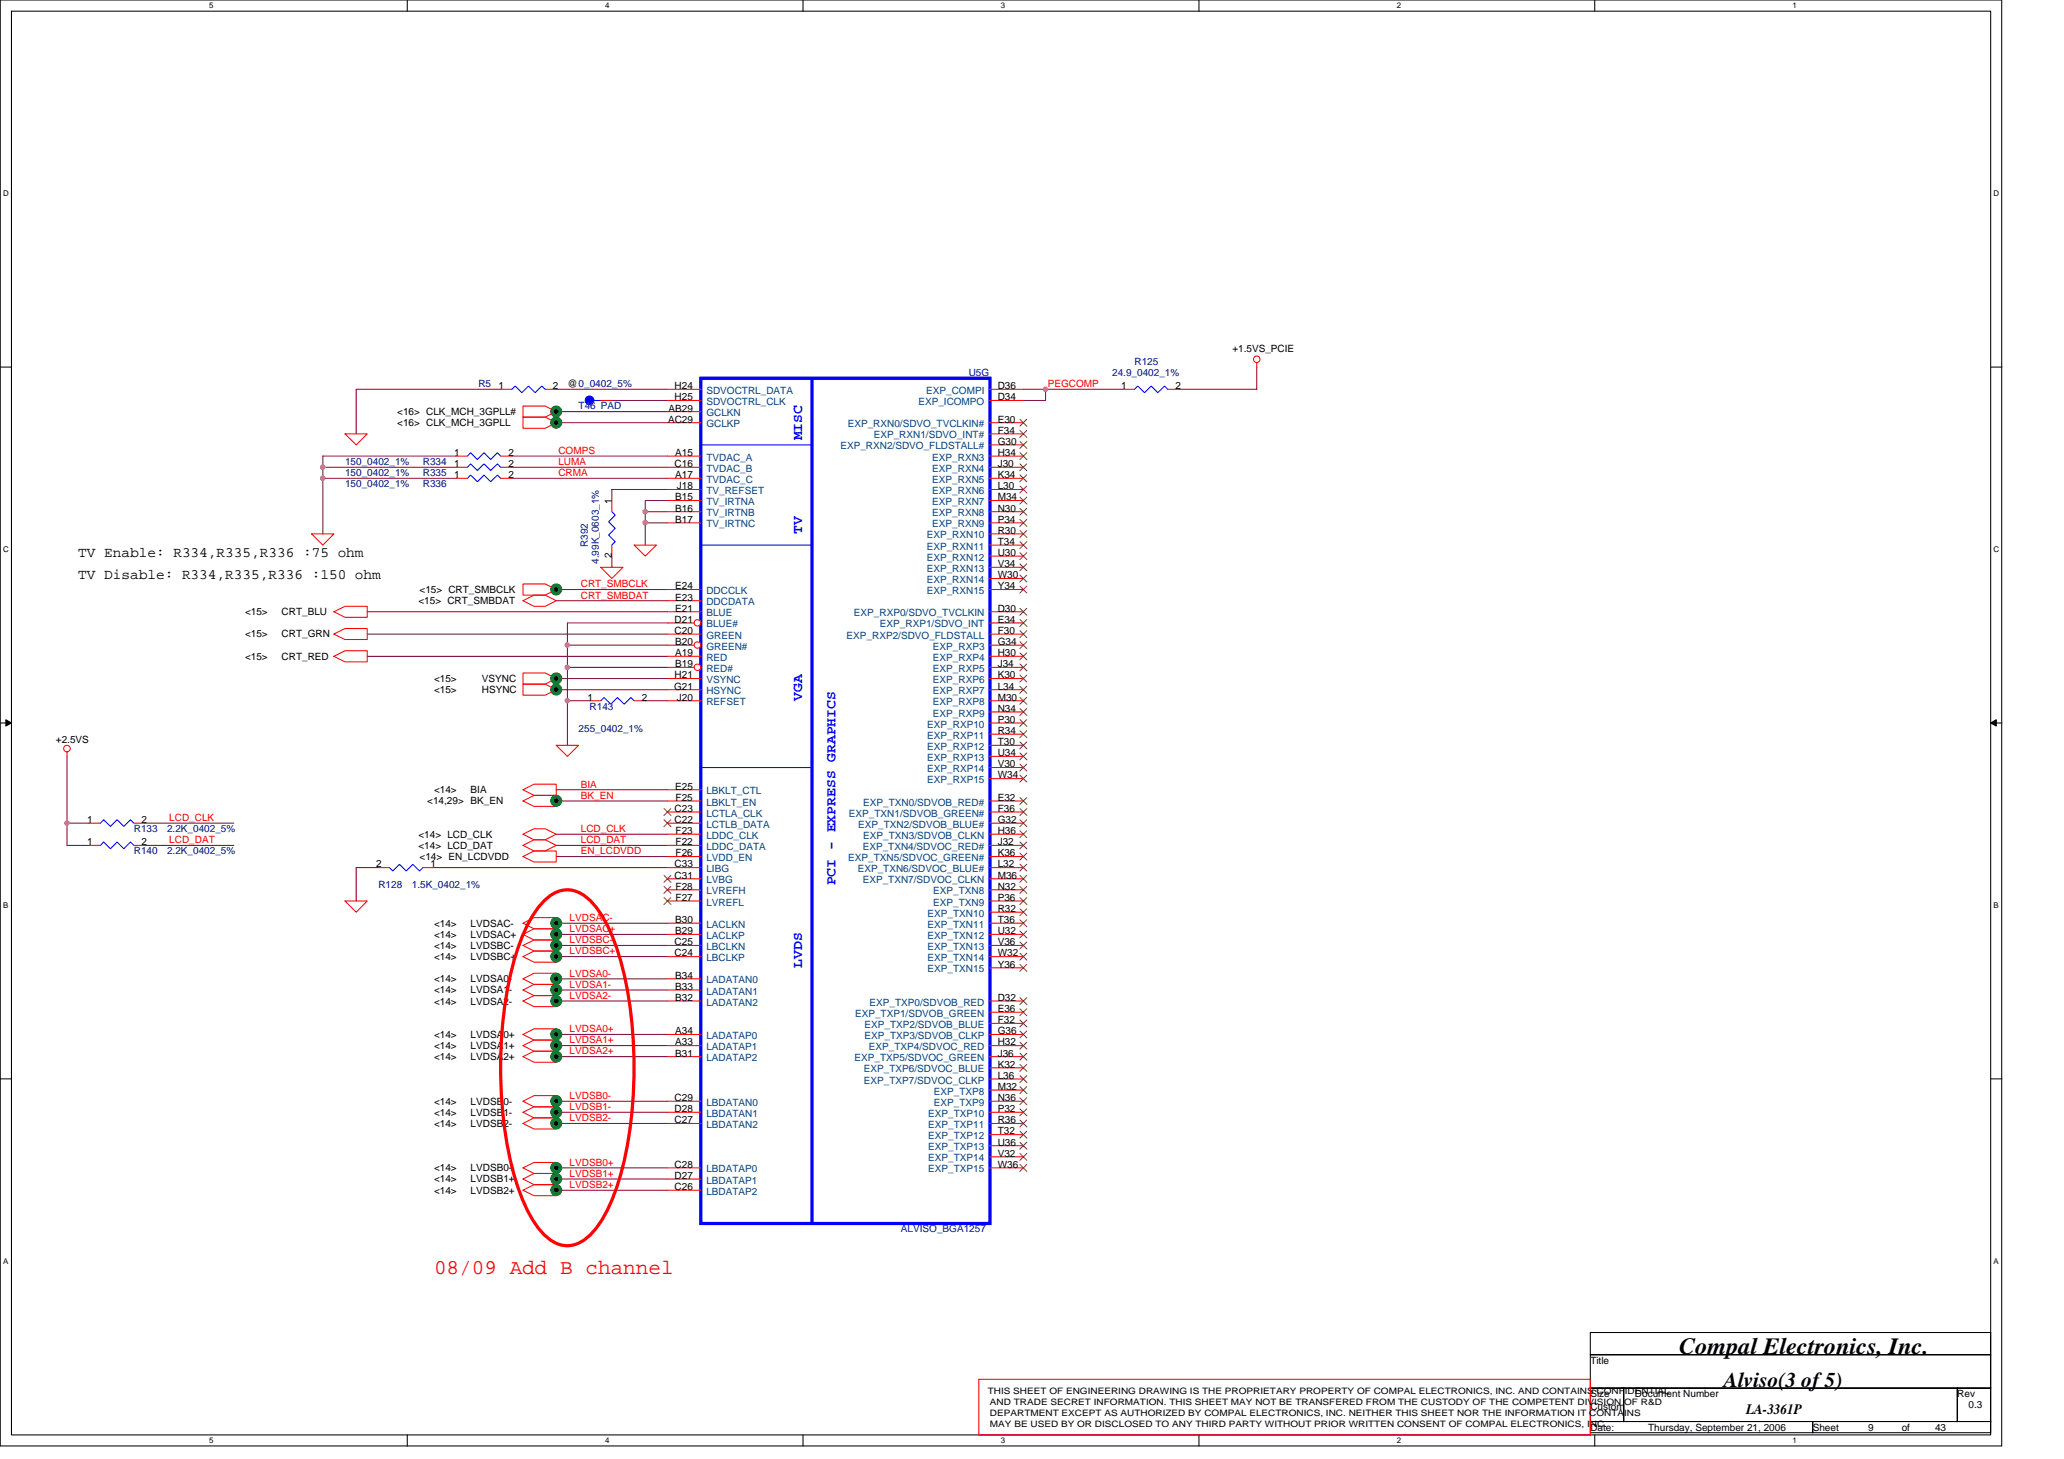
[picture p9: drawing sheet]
<svg xmlns="http://www.w3.org/2000/svg" width="297mm" height="210mm" viewBox="0 0 297 210" stroke-linecap="round" stroke-linejoin="round" font-family="sans-serif">
<path d="M0 0h288.1v208h-288.1zM1.6 1.6h284.9v204.8h-284.9z" fill="none" stroke="#000" stroke-width=".15"/>
<g fill="#fff">
<path d="M30.1 .2h.6v1.2h-.6z"/>
<path d="M30.1 206.6h.6v1.3h-.6z"/>
</g>
<path d="M58.6 0v1.6M58.6 206.4v1.6" fill="none" stroke="#000" stroke-width=".15"/>
<g fill="#fff">
<path d="M87.1 .2h.6v1.2h-.6z"/>
<path d="M87.1 206.6h.6v1.3h-.6z"/>
</g>
<path d="M115.6 0v1.6M115.6 206.4v1.6" fill="none" stroke="#000" stroke-width=".15"/>
<g fill="#fff">
<path d="M144 .2h.6v1.2h-.6z"/>
<path d="M144 206.6h.6v1.3h-.6z"/>
</g>
<path d="M172.5 0v1.6M172.5 206.4v1.6" fill="none" stroke="#000" stroke-width=".15"/>
<g fill="#fff">
<path d="M201 .2h.6v1.2h-.6z"/>
<path d="M201 206.6h.6v1.3h-.6z"/>
</g>
<path d="M229.5 0v1.6M229.5 206.4v1.6" fill="none" stroke="#000" stroke-width=".15"/>
<g fill="#fff">
<path d="M258 .2h.6v1.2h-.6z"/>
<path d="M258 206.6h.6v1.3h-.6z"/>
<path d="M.4 27.2h.8v1.3h-.8z"/>
<path d="M286.9 27.2h.8v1.3h-.8z"/>
<path d="M.4 78.4h.8v1.3h-.8z"/>
<path d="M286.9 78.4h.8v1.3h-.8z"/>
</g>
<path d="M0 52.8h1.6M286.5 52.8h1.6" fill="none" stroke="#000" stroke-width=".15"/>
<g fill="#fff">
<path d="M.4 129.6h.8v1.3h-.8z"/>
<path d="M286.9 129.6h.7v1.3h-.7z"/>
</g>
<path d="M0 104h1.6M286.5 104h1.6" fill="none" stroke="#000" stroke-width=".15"/>
<path d="M.8 103.5l.8 .5-.8 .5zM286.5 104l.8-.5v1z" fill="#000" stroke="#000" stroke-width=".14"/>
<g fill="#fff">
<path d="M.4 180.8h.8v1.3h-.8z"/>
<path d="M286.9 180.8h.7v1.3h-.7z"/>
</g>
<path d="M0 155.2h1.6M286.5 155.2h1.6M228.9 191.7h57.6v3.2h-57.6zM228.9 194.9h57.6v4.8h-57.6zM228.9 199.7h4.8v4.8h-4.8zM233.7 199.7h48v4.8h-48zM281.7 199.7h4.8v4.8h-4.8zM228.9 204.5h32v1.6h-32zM260.9 204.5h25.6v1.6h-25.6z" fill="none" stroke="#000" stroke-width=".15"/>
<g fill="none" stroke="#800040" stroke-width=".15">
<path d="M72 56h-20.7v6.4M80 56h16.1M80 59.2h16.1M88.1 57.6h8M147.3 56h14.4M150.5 56v1.6h-3.2M180.9 52.8v3.2h-11.2M46.5 67.2h19.2M46.5 68.8h19.2M65.7 65.6h-19.2v11.2M73.7 65.6h22.4M73.7 67.2h22.4"/>
<path d="M73.7 68.8h22.4M80 60.8h16.1M92.9 75.2h3.2M92.9 75.2v3.2M96.1 72h-3.2v1.6M96.1 73.6h-3.2v1.6M96.1 70.4h-8v1.6M52.8 88h43.3M52.8 94.4h43.3M52.8 91.2h43.3M80 84.8h16.1M80 86.4h16.1"/>
<path d="M80 97.6h16.1M80 99.2h16.1M81.7 96h14.4M81.7 92.8h14.4M88.1 80v1.6M96.1 89.6h-14.4v17.6M9.6 108.8v12.8h3.2M9.6 118.4h3.2M20.8 118.4h12.9M80 115.2h16.1M80 113.6h16.1M81.7 100.8h3.2"/>
<path d="M92.9 100.8h3.2M20.8 121.6h12.9M54.5 124.8h-3.2v4.8M62.5 124.8h33.6M80 120h16.1M80 121.6h16.1M80 134.4h16.1M80 132.8h16.1M80 123.2h16.1M80 137.6h16.1M80 136h16.1M80 142.4h16.1"/>
<path d="M80 144h16.1M80 150.4h16.1M80 152h16.1M80 148.8h16.1M80 140.8h16.1M80 158.4h16.1M80 160h16.1M80 161.6h16.1M80 169.6h16.1M80 171.2h16.1M80 168h16.1"/>
</g>
<g fill="#f0f" stroke="#f0f" stroke-width=".15">
<circle cx="150.5" cy="56" r=".32"/>
<circle cx="81.6" cy="96" r=".32"/>
<circle cx="81.6" cy="100.8" r=".31"/>
<circle cx="81.6" cy="92.8" r=".31"/>
<circle cx="9.6" cy="118.4" r=".31"/>
<circle cx="92.8" cy="73.6" r=".31"/>
<circle cx="92.8" cy="75.2" r=".32"/>
<circle cx="46.4" cy="67.2" r=".32"/>
<circle cx="46.4" cy="68.8" r=".31"/>
</g>
<g fill="none" stroke="#f00" stroke-width=".15">
<path d="M72 56h1.7M75.3 58.4h3.2l1.5 .8-1.5 .8h-3.2zM78.5 56h1.5M86.5 57.6h1.6M96.1 57.6h4.8M96.1 56h4.8M96.1 59.2h4.8M161.7 56h1.6M168.1 56h1.6M180.9 52.2v.6M44.8 76.8h3.2l-1.5 1.6zM49.7 62.4h3.1l-1.5 1.6z"/>
<path d="M65.7 65.6h1.6M72 65.6h1.7M75.3 60h3.2l1.5 .8-1.5 .8h-3.2zM91.3 78.4h3.2l-1.6 1.6zM96.1 65.6h4.8M96.1 60.8h4.8M96.1 67.2h4.8M96.1 68.8h4.8M96.1 70.4h4.8M96.1 72h4.8M96.1 73.6h4.8M96.1 75.2h4.8"/>
<path d="M48 88l1.7-.8h3.1v1.6h-3.1zM48 91.2l1.7-.8h3.1v1.6h-3.1zM48 94.4l1.7-.8h3.1v1.6h-3.1zM75.3 84h3.2l1.5 .8-1.5 .8h-3.2zM75.3 86.4l1.6-.8h1.6l1.5 .8-1.5 .8h-1.6zM75.3 96.8h3.2l1.5 .8-1.5 .8h-3.2zM75.3 98.4h3.2l1.5 .8-1.5 .8h-3.2zM86.5 81.6h3.2l-1.6 1.6zM9.6 108.2v.6M12.8 118.4h1.7M19.3 118.4h1.5M75.3 113.6l1.6-.8h3.1v1.6h-3.1z"/>
<path d="M75.3 115.2l1.6-.8h3.1v1.6h-3.1zM80 107.2h3.3l-1.6 1.6zM84.9 100.8h1.6M91.3 100.8h1.6M49.7 129.6h3.1l-1.5 1.6zM75.3 120l1.6-.8h1.6l1.5 .8-1.5 .8h-1.6zM75.3 121.6l1.6-.8h1.6l1.5 .8-1.5 .8h-1.6zM75.3 132.8l1.6-.8h3.1v1.6h-3.1zM75.3 134.4l1.6-.8h3.1v1.6h-3.1zM75.3 123.2l1.6-.8h3.1v1.6h-3.1zM75.3 137.6l1.6-.8h3.1v1.6h-3.1zM75.3 136l1.6-.8h3.1v1.6h-3.1z"/>
<path d="M75.3 140.8l1.6-.8h3.1v1.6h-3.1zM75.3 142.4l1.6-.8h3.1v1.6h-3.1zM75.3 144l1.6-.8h3.1v1.6h-3.1zM75.3 148.8l1.6-.8h3.1v1.6h-3.1zM75.3 150.4l1.6-.8h3.1v1.6h-3.1zM75.3 152l1.6-.8h3.1v1.6h-3.1zM75.3 158.4l1.6-.8h3.1v1.6h-3.1zM75.3 160l1.6-.8h3.1v1.6h-3.1zM75.3 161.6l1.6-.8h3.1v1.6h-3.1zM75.3 168l1.6-.8h3.1v1.6h-3.1zM75.3 169.6l1.6-.8h3.1v1.6h-3.1zM75.3 171.2l1.6-.8h3.1v1.6h-3.1z"/>
<path d="M140.9 198.4h88v8h-88z"/>
<circle cx="180.9" cy="51.7" r=".47"/>
<circle cx="9.6" cy="107.7" r=".47"/>
</g>
<g fill="#008000" stroke="#008000" stroke-width=".15">
<circle cx="80" cy="84.8" r=".79"/>
<circle cx="80" cy="97.6" r=".79"/>
<circle cx="80" cy="99.2" r=".78"/>
<circle cx="80" cy="59.2" r=".78"/>
<circle cx="80" cy="60.8" r=".79"/>
<circle cx="80" cy="115.2" r=".78"/>
<circle cx="80" cy="132.8" r=".79"/>
<circle cx="80" cy="134.4" r=".79"/>
<circle cx="80" cy="140.8" r=".79"/>
<circle cx="80" cy="142.4" r=".79"/>
<circle cx="80" cy="144" r=".78"/>
<circle cx="80" cy="148.8" r=".79"/>
<circle cx="80" cy="150.4" r=".79"/>
<circle cx="80" cy="152" r=".78"/>
<circle cx="80" cy="168" r=".78"/>
<circle cx="80" cy="160" r=".78"/>
<circle cx="80" cy="169.6" r=".79"/>
<circle cx="80" cy="158.4" r=".79"/>
<circle cx="80" cy="171.2" r=".78"/>
<circle cx="80" cy="161.6" r=".79"/>
<circle cx="80" cy="136" r=".78"/>
<circle cx="80" cy="137.6" r=".79"/>
</g>
<g fill="#000" stroke="#008000" stroke-width=".15">
<circle cx="80" cy="59.2" r=".4"/>
<circle cx="80" cy="60.8" r=".39"/>
<circle cx="80" cy="97.6" r=".39"/>
<circle cx="80" cy="84.8" r=".39"/>
<circle cx="80" cy="99.2" r=".4"/>
<circle cx="80" cy="115.2" r=".4"/>
<circle cx="80" cy="132.8" r=".39"/>
<circle cx="80" cy="137.6" r=".39"/>
<circle cx="80" cy="134.4" r=".39"/>
<circle cx="80" cy="136" r=".4"/>
<circle cx="80" cy="158.4" r=".39"/>
<circle cx="80" cy="142.4" r=".39"/>
<circle cx="80" cy="140.8" r=".39"/>
<circle cx="80" cy="150.4" r=".39"/>
<circle cx="80" cy="148.8" r=".39"/>
<circle cx="80" cy="144" r=".4"/>
<circle cx="80" cy="152" r=".4"/>
<circle cx="80" cy="161.6" r=".39"/>
<circle cx="80" cy="169.6" r=".39"/>
<circle cx="80" cy="171.2" r=".4"/>
<circle cx="80" cy="168" r=".4"/>
<circle cx="80" cy="160" r=".4"/>
</g>
<path d="M78.1 129.8a4.7 4.7 0 0 1 4.5-1.7 6.5 6.5 0 0 1 3.4 2.7 26 26 0 0 1 3.8 9.2 63 63 0 0 1-.5 29.1 20.6 20.6 0 0 1-4.1 8.3 4.7 4.7 0 0 1-4.5 1.7 6.5 6.5 0 0 1-3.4-2.6 26.1 26.1 0 0 1-3.8-9.3 63.1 63.1 0 0 1 .5-29.1 20.6 20.6 0 0 1 4.1-8.3z" fill="none" stroke="#f00" stroke-width=".47"/>
<path d="M73.7 56l.4-.5 1 1 .9-1 1 1 1-1 .5 .5M85.5 57.6h1M163.3 56l.4-.5 1 1 1-1 .9 1 1-1 .5 .5M67.3 65.6l.4-.5 1 1 1-1 .9 1 1-1 .4 .5M100.9 64h16M100.9 78.4h16M14.5 118.4l.4-.5 1 1 .9-1 1 1 1-1 .5 .5M86.5 100.8l.4-.4 1 .9 1-.9 .9 .9 1-.9 .5 .4M100.9 110.4h16" fill="none" stroke="#00f" stroke-width=".15"/>
<circle cx="84.8" cy="57.6" r=".62" fill="#00f" stroke="#00f" stroke-width=".15"/>
<path d="M100.9 54.4h41.6v121.6h-41.6zM116.9 54.4v121.6" fill="none" stroke="#00f" stroke-width=".47"/>
<circle cx="100.4" cy="92.8" r=".46" fill="#fff" stroke="#f00" stroke-width=".15"/>
<path d="M96.1 92.8h3.8M96.1 99.2h4.8M96.1 84.8h4.8M96.1 86.4h4.8M96.1 88h4.8" fill="none" stroke="#f00" stroke-width=".15"/>
<circle cx="100.4" cy="89.6" r=".46" fill="#fff" stroke="#f00" stroke-width=".15"/>
<path d="M96.1 89.6h3.8M96.1 91.2h4.8M96.1 94.4h4.8" fill="none" stroke="#f00" stroke-width=".15"/>
<circle cx="100.4" cy="96" r=".46" fill="#fff" stroke="#f00" stroke-width=".15"/>
<g fill="none" stroke="#f00" stroke-width=".15">
<path d="M142.5 56h4.8M142.5 57.6h4.8M65.7 67.2h1.6M65.7 68.8h1.6M72 67.2h1.7M72 68.8h1.7M88.1 72v1.6M88.1 78.4v1.6M142.5 60.8h4.8M142.5 62.4h4.8M142.5 64h4.8M142.5 65.6h4.8"/>
<path d="M142.5 67.2h4.8M142.5 68.8h4.8M142.5 70.4h4.8M142.5 72h4.8M142.5 73.6h4.8M142.5 75.2h4.8M142.5 76.8h4.8M142.5 78.4h4.8M96.1 96h3.8M96.1 97.6h4.8M142.5 96h4.8M142.5 97.6h4.8"/>
<path d="M142.5 80h4.8M142.5 81.6h4.8M142.5 83.2h4.8M142.5 84.8h4.8M142.5 88h4.8M142.5 89.6h4.8M142.5 91.2h4.8M142.5 92.8h4.8M142.5 94.4h4.8M142.5 99.2h4.8M96.1 100.8h4.8M96.1 113.6h4.8"/>
<path d="M96.1 115.2h4.8M96.1 116.8h4.8M96.1 118.4h4.8M142.5 100.8h4.8M142.5 115.2h4.8M142.5 116.8h4.8M142.5 118.4h4.8M142.5 102.4h4.8M142.5 104h4.8M142.5 105.6h4.8M142.5 107.2h4.8M142.5 108.8h4.8"/>
<path d="M142.5 110.4h4.8M142.5 112h4.8M12.8 121.6h1.7M19.3 121.6h1.5M54.5 124.8h1.5M60.9 124.8h1.6M96.1 120h4.8M96.1 121.6h4.8M96.1 123.2h4.8M96.1 124.8h4.8M96.1 126.4h4.8M96.1 128h4.8"/>
<path d="M96.1 129.6h4.8M96.1 132.8h4.8M96.1 134.4h4.8M96.1 136h4.8M96.1 137.6h4.8M142.5 120h4.8M142.5 121.6h4.8M142.5 123.2h4.8M142.5 124.8h4.8M142.5 126.4h4.8M142.5 128h4.8M142.5 129.6h4.8"/>
<path d="M142.5 132.8h4.8M142.5 134.4h4.8M142.5 136h4.8M142.5 137.6h4.8M142.5 131.2h4.8M142.5 139.2h4.8M96.1 140.8h4.8M96.1 142.4h4.8M96.1 144h4.8M96.1 148.8h4.8M96.1 150.4h4.8M96.1 152h4.8"/>
<path d="M96.1 158.4h4.8M142.5 144h4.8M142.5 148.8h4.8M142.5 150.4h4.8M142.5 152h4.8M142.5 158.4h4.8M142.5 145.6h4.8M142.5 147.2h4.8M142.5 153.6h4.8M142.5 155.2h4.8M142.5 156.8h4.8M96.1 160h4.8"/>
<path d="M96.1 161.6h4.8M96.1 171.2h4.8M96.1 168h4.8M96.1 169.6h4.8M142.5 160h4.8M142.5 161.6h4.8M142.5 163.2h4.8M142.5 164.8h4.8M142.5 166.4h4.8M142.5 168h4.8"/>
</g>
<g fill="none" stroke="#804000" stroke-width=".14">
<path d="M146.8 60.3l1 1M146.8 61.9l1 1M146.8 63.5l1 1M146.8 65.1l1 1M146.8 66.7l1 1M146.8 68.3l1 1M146.8 69.9l1 1M146.8 71.5l1 1M146.8 73.1l1 1M146.8 74.7l1 1M146.8 76.3l1 1M146.8 77.9l1 1"/>
<path d="M146.8 79.5l1 1M147.8 65.1l-1 1M147.8 76.3l-1 1M147.8 60.3l-1 1M147.8 61.9l-1 1M147.8 63.5l-1 1M147.8 66.7l-1 1M147.8 68.3l-1 1M147.8 69.9l-1 1M147.8 71.5l-1 1M147.8 73.1l-1 1M147.8 74.7l-1 1"/>
<path d="M147.8 77.9l-1 1M147.8 79.5l-1 1M146.8 81.1l1 1M146.8 82.7l1 1M146.8 84.3l1 1M146.8 87.5l1 1M146.8 89.1l1 1M146.8 90.7l1 1M146.8 92.3l1 1M146.8 93.9l1 1M146.8 95.5l1 1M146.8 97.1l1 1"/>
<path d="M146.8 98.7l1 1M147.8 81.1l-1 1M147.8 82.7l-1 1M147.8 84.3l-1 1M147.8 87.5l-1 1M147.8 89.1l-1 1M147.8 90.7l-1 1M147.8 92.3l-1 1M147.8 93.9l-1 1M147.8 95.5l-1 1M147.8 97.1l-1 1M147.8 98.7l-1 1"/>
<path d="M95.6 116.3l1 1M95.6 117.9l1 1M96.5 116.3l-1 1M96.5 117.9l-1 1M146.8 100.3l1 1M146.8 101.9l1 1M146.8 103.5l1 1M146.8 105.1l1 1M146.8 106.7l1 1M146.8 108.3l1 1M146.8 109.9l1 1M146.8 111.5l1 1"/>
<path d="M146.8 114.7l1 1M146.8 116.3l1 1M146.8 117.9l1 1M146.8 119.5l1 1M147.8 100.3l-1 1M147.8 101.9l-1 1M147.8 103.5l-1 1M147.8 105.1l-1 1M147.8 106.7l-1 1M147.8 108.3l-1 1M147.8 109.9l-1 1M147.8 111.5l-1 1"/>
<path d="M147.8 114.7l-1 1M147.8 116.3l-1 1M147.8 117.9l-1 1M147.8 119.5l-1 1M95.6 125.9l1 1M95.6 127.5l1 1M95.6 129.1l1 1M96.5 125.9l-1 1M96.5 127.5l-1 1M96.5 129.1l-1 1M146.8 121.1l1 1M146.8 122.7l1 1"/>
<path d="M146.8 124.3l1 1M146.8 125.9l1 1M146.8 127.5l1 1M146.8 129.1l1 1M146.8 130.7l1 1M146.8 132.3l1 1M146.8 133.9l1 1M146.8 135.5l1 1M146.8 137.1l1 1M146.8 138.7l1 1M147.8 121.1l-1 1M147.8 122.7l-1 1"/>
<path d="M147.8 124.3l-1 1M147.8 125.9l-1 1M147.8 127.5l-1 1M147.8 129.1l-1 1M147.8 130.7l-1 1M147.8 132.3l-1 1M147.8 133.9l-1 1M147.8 135.5l-1 1M147.8 137.1l-1 1M147.8 138.7l-1 1M146.8 143.5l1 1M146.8 145.1l1 1"/>
<path d="M146.8 146.7l1 1M146.8 148.3l1 1M146.8 149.9l1 1M146.8 151.5l1 1M146.8 153.1l1 1M146.8 154.7l1 1M146.8 156.3l1 1M146.8 157.9l1 1M146.8 159.5l1 1M147.8 143.5l-1 1M147.8 145.1l-1 1M147.8 146.7l-1 1"/>
<path d="M147.8 148.3l-1 1M147.8 149.9l-1 1M147.8 151.5l-1 1M147.8 153.1l-1 1M147.8 154.7l-1 1M147.8 156.3l-1 1M147.8 157.9l-1 1M147.8 159.5l-1 1M146.8 161.1l1 1M146.8 162.8l1 .9M146.8 164.3l1 1M146.8 165.9l1 1"/>
<path d="M146.8 167.5l1 1M147.8 161.1l-1 1M147.8 162.8l-1 .9M147.8 164.3l-1 1M147.8 165.9l-1 1M147.8 167.5l-1 1"/>
</g>
<path d="M67.3 67.2l.4-.5 1 1 1-1 .9 1 1-1 .4 .5M67.3 68.8l.4-.5 1 1 1-1 .9 1 1-1 .4 .5M88.1 73.6l.4 .5-.9 1 .9 .9-.9 1 .9 .9-.4 .5M14.5 121.6l.4-.5 1 1 .9-1 1 1 1-1 .5 .5M56 124.8l.5 .5 1-.9 1 .9 .9-.9 1 .9 .5-.5" fill="none" stroke="#00f" stroke-width=".15"/>
<g fill="#f0f" stroke="#f0f" stroke-width=".15">
<circle cx="150.5" cy="56" r=".32"/>
<circle cx="81.6" cy="96" r=".32"/>
<circle cx="81.6" cy="100.8" r=".31"/>
<circle cx="81.6" cy="92.8" r=".31"/>
<circle cx="9.6" cy="118.4" r=".31"/>
<circle cx="92.8" cy="73.6" r=".31"/>
<circle cx="92.8" cy="75.2" r=".32"/>
<circle cx="46.4" cy="67.2" r=".32"/>
<circle cx="46.4" cy="68.8" r=".31"/>
</g>
<text font-size="3.3" x="241.7" y="194.7">Compal Electronics, Inc.</text>
<text font-size="3" fill="#f00" x="62.5" y="183.2">08/09 Add B channel</text>
<text font-size="3" x="248.1" y="199.6">Alviso(3 of 5)</text>
<g font-size="2.1" fill="#00f">
<text x="115.4" y="63.4" transform="rotate(-90 115.4 63.4)">MISC</text>
<text x="115.4" y="76.8" transform="rotate(-90 115.4 76.8)">TV</text>
<text x="115.4" y="100.8" transform="rotate(-90 115.4 100.8)">VGA</text>
<text x="120.2" y="127.4" transform="rotate(-90 120.2 127.4)">PCI - EXPRESS GRAPHICS</text>
<text x="115.4" y="139.2" transform="rotate(-90 115.4 139.2)">LVDS</text>
</g>
<g font-size="2.1">
<text x="11.3" y="80.1">TV Enable: R334,R335,R336 :75 ohm</text>
<text x="11.3" y="83.3">TV Disable: R334,R335,R336 :150 ohm</text>
<text x="251.3" y="203.5">LA-3361P</text>
</g>
<g font-size="1.4" fill="#000080">
<text x="163.3" y="52.5">R125</text>
<text x="68.9" y="55.7">R5</text>
<text x="83.3" y="58.9">T46 PAD</text>
<text x="139.4" y="54.1">U5G</text>
<text x="160.1" y="54.1">24.9_0402_1%</text>
<text x="49.7" y="66.9">150_0402_1%</text>
<text x="49.7" y="68.5">150_0402_1%</text>
<text x="49.7" y="70.1">150_0402_1%</text>
<text x="60.9" y="66.9">R334</text>
<text x="60.9" y="68.5">R335</text>
<text x="60.9" y="70.1">R336</text>
<text x="84.6" y="78.7" transform="rotate(-90 84.6 78.7)">R392</text>
<text x="86.2" y="81.1" transform="rotate(-90 86.2 81.1)">4.99K_0603_1%</text>
<text x="83.3" y="105.3">255_0402_1%</text>
<text x="84.9" y="102.1">R143</text>
<text x="19.3" y="119.7">R133</text>
<text x="24" y="119.7">2.2K_0402_5%</text>
<text x="19.3" y="122.9">R140</text>
<text x="24" y="122.9">2.2K_0402_5%</text>
<text x="54.5" y="127.7">R128</text>
<text x="59.3" y="127.7">1.5K_0402_1%</text>
<text x="129.7" y="177.3">ALVISO_BGA1257</text>
</g>
<g font-size="1.4">
<text x="177.4" y="50.6">+1.5VS_PCIE</text>
<text x="57.2" y="59.7">&lt;16&gt; CLK_MCH_3GPLL#</text>
<text x="71.7" y="56">1</text>
<text x="79.6" y="56">2</text>
<text x="81.7" y="55.7">@0_0402_5%</text>
<text x="96.2" y="59.2">AB29</text>
<text x="97.1" y="56">H24</text>
<text x="97.1" y="57.6">H25</text>
<text x="143.6" y="57.6">D34</text>
<text x="143.6" y="56">D36</text>
<text x="161.4" y="56">1</text>
<text x="169.2" y="56">2</text>
<text x="57.2" y="61.3">&lt;16&gt; CLK_MCH_3GPLL</text>
<text x="65.3" y="65.6">1</text>
<text x="73.2" y="65.6">2</text>
<text x="96.1" y="60.8">AC29</text>
<text x="97.2" y="65.6">A15</text>
<text x="143.6" y="65.6">H34</text>
<text x="143.6" y="64">G30</text>
<text x="143.6" y="60.8">E30</text>
<text x="143.6" y="62.4">F34</text>
<text x="65.3" y="67.2">1</text>
<text x="65.3" y="68.8">1</text>
<text x="73.2" y="67.2">2</text>
<text x="73.2" y="68.8">2</text>
<text x="97.1" y="67.2">C16</text>
<text x="97.2" y="68.8">A17</text>
<text x="97.2" y="72">B15</text>
<text x="97.4" y="70.4">J18</text>
<text x="143.6" y="67.2">J30</text>
<text x="143.6" y="68.8">K34</text>
<text x="143.6" y="70.4">L30</text>
<text x="143.6" y="72">M34</text>
<text x="88" y="72.5" transform="rotate(-90 88 72.5)">1</text>
<text x="97.2" y="73.6">B16</text>
<text x="97.2" y="75.2">B17</text>
<text x="143.6" y="76.8">R30</text>
<text x="143.6" y="73.6">N30</text>
<text x="143.6" y="75.2">P34</text>
<text x="88" y="80.3" transform="rotate(-90 88 80.3)">2</text>
<text x="143.6" y="78.4">T34</text>
<text x="143.6" y="80">U30</text>
<text x="143.6" y="81.6">V34</text>
<text x="143.6" y="83.2">W30</text>
<text x="35.3" y="88.5">&lt;15&gt;</text>
<text x="40.5" y="88.5">CRT_BLU</text>
<text x="60.2" y="86.9">&lt;15&gt; CRT_SMBDAT</text>
<text x="60.4" y="85.3">&lt;15&gt; CRT_SMBCLK</text>
<text x="97.1" y="89.6">D21</text>
<text x="97.2" y="84.8">E24</text>
<text x="97.2" y="86.4">E23</text>
<text x="97.2" y="88">E21</text>
<text x="143.6" y="84.8">Y34</text>
<text x="143.6" y="88">D30</text>
<text x="143.6" y="89.6">E34</text>
<text x="35.3" y="91.7">&lt;15&gt;</text>
<text x="35.3" y="94.9">&lt;15&gt;</text>
<text x="40.5" y="91.7">CRT_GRN</text>
<text x="40.5" y="94.9">CRT_RED</text>
<text x="97.1" y="91.2">C20</text>
<text x="97.2" y="92.8">B20</text>
<text x="97.2" y="94.4">A19</text>
<text x="97.2" y="96">B19</text>
<text x="143.6" y="92.8">G34</text>
<text x="143.6" y="94.4">H30</text>
<text x="143.6" y="96">J34</text>
<text x="143.6" y="91.2">F30</text>
<text x="62.5" y="98.1">&lt;15&gt;</text>
<text x="62.5" y="99.7">&lt;15&gt;</text>
<text x="69.3" y="98.1">VSYNC</text>
<text x="69.3" y="99.7">HSYNC</text>
<text x="84.5" y="100.8">1</text>
<text x="92.4" y="100.8">2</text>
<text x="97" y="99.2">G21</text>
<text x="97.1" y="97.6">H21</text>
<text x="97.4" y="100.8">J20</text>
<text x="143.6" y="97.6">K30</text>
<text x="143.6" y="99.2">L34</text>
<text x="143.6" y="100.8">M30</text>
<text x="8" y="106.9">+2.5VS</text>
<text x="143.6" y="102.4">N34</text>
<text x="143.6" y="104">P30</text>
<text x="143.6" y="105.6">R34</text>
<text x="143.6" y="107.2">T30</text>
<text x="97.2" y="113.6">E25</text>
<text x="143.6" y="108.8">U34</text>
<text x="143.6" y="110.4">V30</text>
<text x="143.6" y="112">W34</text>
<text x="12.5" y="118.4">1</text>
<text x="20.4" y="118.4">2</text>
<text x="61.5" y="115.7">&lt;14,29&gt; BK_EN</text>
<text x="62.5" y="114.1">&lt;14&gt;</text>
<text x="67.7" y="114.1">BIA</text>
<text x="97.1" y="116.8">C23</text>
<text x="97.1" y="118.4">C22</text>
<text x="97.2" y="120">F23</text>
<text x="97.2" y="115.2">F25</text>
<text x="143.6" y="115.2">E32</text>
<text x="143.6" y="120">H36</text>
<text x="143.6" y="116.8">F36</text>
<text x="143.6" y="118.4">G32</text>
<text x="12.5" y="121.6">1</text>
<text x="20.4" y="121.6">2</text>
<text x="54.1" y="124.8">2</text>
<text x="60.2" y="120.5">&lt;14&gt; LCD_CLK</text>
<text x="60.2" y="122.1">&lt;14&gt; LCD_DAT</text>
<text x="60.4" y="123.7">&lt;14&gt; EN_LCDVDD</text>
<text x="62" y="124.8">1</text>
<text x="97.1" y="124.8">C33</text>
<text x="97.2" y="121.6">F22</text>
<text x="97.2" y="123.2">F26</text>
<text x="143.6" y="121.6">J32</text>
<text x="143.6" y="124.8">L32</text>
<text x="143.6" y="123.2">K36</text>
<text x="97.1" y="126.4">C31</text>
<text x="97.2" y="128">F28</text>
<text x="97.2" y="129.6">F27</text>
<text x="143.6" y="131.2">R32</text>
<text x="143.6" y="128">N32</text>
<text x="143.6" y="129.6">P36</text>
<text x="143.6" y="126.4">M36</text>
<text x="62.5" y="133.3">&lt;14&gt;</text>
<text x="62.5" y="134.9">&lt;14&gt;</text>
<text x="62.5" y="136.5">&lt;14&gt;</text>
<text x="67.7" y="133.3">LVDSAC-</text>
<text x="67.7" y="134.9">LVDSAC+</text>
<text x="67.7" y="136.5">LVDSBC-</text>
<text x="97.1" y="136">C25</text>
<text x="97.1" y="137.6">C24</text>
<text x="97.2" y="132.8">B30</text>
<text x="97.2" y="134.4">B29</text>
<text x="143.6" y="132.8">T36</text>
<text x="143.6" y="134.4">U32</text>
<text x="143.6" y="136">V36</text>
<text x="143.6" y="137.6">W32</text>
<text x="62.5" y="141.3">&lt;14&gt;</text>
<text x="62.5" y="142.9">&lt;14&gt;</text>
<text x="62.5" y="138.1">&lt;14&gt;</text>
<text x="67.7" y="141.3">LVDSA0-</text>
<text x="67.7" y="142.9">LVDSA1-</text>
<text x="67.7" y="138.1">LVDSBC+</text>
<text x="97.2" y="140.8">B34</text>
<text x="97.2" y="142.4">B33</text>
<text x="97.2" y="144">B32</text>
<text x="143.6" y="139.2">Y36</text>
<text x="143.6" y="144">D32</text>
<text x="62.5" y="144.5">&lt;14&gt;</text>
<text x="62.5" y="149.3">&lt;14&gt;</text>
<text x="67.7" y="144.5">LVDSA2-</text>
<text x="67.7" y="149.3">LVDSA0+</text>
<text x="97.2" y="148.8">A34</text>
<text x="143.6" y="145.6">E36</text>
<text x="143.6" y="147.2">F32</text>
<text x="143.6" y="148.8">G36</text>
<text x="62.5" y="150.9">&lt;14&gt;</text>
<text x="62.5" y="152.5">&lt;14&gt;</text>
<text x="67.7" y="150.9">LVDSA1+</text>
<text x="67.7" y="152.5">LVDSA2+</text>
<text x="97.2" y="150.4">A33</text>
<text x="97.2" y="152">B31</text>
<text x="143.6" y="150.4">H32</text>
<text x="143.6" y="152">J36</text>
<text x="143.6" y="153.6">K32</text>
<text x="143.6" y="155.2">L36</text>
<text x="62.5" y="158.9">&lt;14&gt;</text>
<text x="62.5" y="160.5">&lt;14&gt;</text>
<text x="67.7" y="158.9">LVDSB0-</text>
<text x="67.7" y="160.5">LVDSB1-</text>
<text x="97.1" y="158.4">C29</text>
<text x="97.1" y="160">D28</text>
<text x="97.1" y="161.6">C27</text>
<text x="143.6" y="156.8">M32</text>
<text x="143.6" y="158.4">N36</text>
<text x="143.6" y="160">P32</text>
<text x="143.6" y="161.6">R36</text>
<text x="62.5" y="162.1">&lt;14&gt;</text>
<text x="67.7" y="162.1">LVDSB2-</text>
<text x="97.1" y="168">C28</text>
<text x="143.6" y="163.2">T32</text>
<text x="143.6" y="164.8">U36</text>
<text x="143.6" y="166.4">V32</text>
<text x="143.6" y="168">W36</text>
<text x="62.5" y="168.5">&lt;14&gt;</text>
<text x="62.5" y="170.1">&lt;14&gt;</text>
<text x="62.5" y="171.7">&lt;14&gt;</text>
<text x="67.7" y="168.5">LVDSB0+</text>
<text x="67.7" y="170.1">LVDSB1+</text>
<text x="67.7" y="171.7">LVDSB2+</text>
<text x="97.1" y="171.2">C26</text>
<text x="97.1" y="169.6">D27</text>
<text x="228.9" y="196.2">Title</text>
<text x="228.9" y="201">Size</text>
<text x="228.9" y="202.9">Custom</text>
<text x="235.3" y="201">Document Number</text>
<text x="281.7" y="201">Rev</text>
<text x="283.3" y="202.6">0.3</text>
<text x="228.9" y="205.8">Date:</text>
<text x="237.2" y="205.8">Thursday, September 21, 2006</text>
<text x="260.9" y="205.8">Sheet</text>
<text x="268.9" y="205.8">9</text>
<text x="273.7" y="205.8">of</text>
<text x="278.5" y="205.8">43</text>
</g>
<g font-size="1.4" fill="#004080">
<text x="101.7" y="56.7">SDVOCTRL_DATA</text>
<text x="101.7" y="58.3">SDVOCTRL_CLK</text>
<text x="101.7" y="59.9">GCLKN</text>
<text x="132.2" y="58.3">EXP_ICOMPO</text>
<text x="133.3" y="56.7">EXP_COMPI</text>
<text x="101.7" y="61.5">GCLKP</text>
<text x="120.9" y="64.7">EXP_RXN2/SDVO_FLDSTALL#</text>
<text x="122" y="61.5">EXP_RXN0/SDVO_TVCLKIN#</text>
<text x="125.7" y="63.1">EXP_RXN1/SDVO_INT#</text>
<text x="101.7" y="66.3">TVDAC_A</text>
<text x="101.7" y="67.9">TVDAC_B</text>
<text x="101.7" y="69.5">TVDAC_C</text>
<text x="101.7" y="71.1">TV_REFSET</text>
<text x="134.2" y="66.3">EXP_RXN3</text>
<text x="134.2" y="67.9">EXP_RXN4</text>
<text x="134.2" y="69.5">EXP_RXN5</text>
<text x="134.2" y="71.1">EXP_RXN6</text>
<text x="101.7" y="72.7">TV_IRTNA</text>
<text x="101.7" y="74.3">TV_IRTNB</text>
<text x="101.7" y="75.9">TV_IRTNC</text>
<text x="133.4" y="77.5">EXP_RXN10</text>
<text x="134.2" y="72.7">EXP_RXN7</text>
<text x="134.2" y="74.3">EXP_RXN8</text>
<text x="134.2" y="75.9">EXP_RXN9</text>
<text x="133.4" y="79.1">EXP_RXN11</text>
<text x="133.4" y="80.7">EXP_RXN12</text>
<text x="133.4" y="82.3">EXP_RXN13</text>
<text x="133.4" y="83.9">EXP_RXN14</text>
<text x="101.7" y="85.5">DDCCLK</text>
<text x="101.7" y="87.1">DDCDATA</text>
<text x="101.7" y="88.7">BLUE</text>
<text x="122.9" y="88.7">EXP_RXP0/SDVO_TVCLKIN</text>
<text x="133.4" y="85.5">EXP_RXN15</text>
<text x="101.7" y="93.5">GREEN#</text>
<text x="101.7" y="90.3">BLUE#</text>
<text x="101.7" y="91.9">GREEN</text>
<text x="101.7" y="95.1">RED</text>
<text x="121.8" y="91.9">EXP_RXP2/SDVO_FLDSTALL</text>
<text x="126.6" y="90.3">EXP_RXP1/SDVO_INT</text>
<text x="134.3" y="93.5">EXP_RXP3</text>
<text x="134.3" y="95.1">EXP_RXP4</text>
<text x="101.7" y="99.9">HSYNC</text>
<text x="101.7" y="96.7">RED#</text>
<text x="101.7" y="98.3">VSYNC</text>
<text x="101.7" y="101.5">REFSET</text>
<text x="134.3" y="96.7">EXP_RXP5</text>
<text x="134.3" y="98.3">EXP_RXP6</text>
<text x="134.3" y="99.9">EXP_RXP7</text>
<text x="134.3" y="101.5">EXP_RXP8</text>
<text x="133.5" y="104.7">EXP_RXP10</text>
<text x="133.5" y="106.3">EXP_RXP11</text>
<text x="133.5" y="107.9">EXP_RXP12</text>
<text x="134.3" y="103.1">EXP_RXP9</text>
<text x="133.5" y="109.5">EXP_RXP13</text>
<text x="133.5" y="111.1">EXP_RXP14</text>
<text x="133.5" y="112.7">EXP_RXP15</text>
<text x="101.7" y="114.3">LBKLT_CTL</text>
<text x="101.7" y="115.9">LBKLT_EN</text>
<text x="101.7" y="117.5">LCTLA_CLK</text>
<text x="101.7" y="119.1">LCTLB_DATA</text>
<text x="122.2" y="117.5">EXP_TXN1/SDVOB_GREEN#</text>
<text x="123.5" y="119.1">EXP_TXN2/SDVOB_BLUE#</text>
<text x="124.2" y="115.9">EXP_TXN0/SDVOB_RED#</text>
<text x="101.7" y="120.7">LDDC_CLK</text>
<text x="101.7" y="122.3">LDDC_DATA</text>
<text x="101.7" y="123.9">LVDD_EN</text>
<text x="101.7" y="125.5">LIBG</text>
<text x="122.1" y="123.9">EXP_TXN5/SDVOC_GREEN#</text>
<text x="123.4" y="125.5">EXP_TXN6/SDVOC_BLUE#</text>
<text x="124.2" y="122.3">EXP_TXN4/SDVOC_RED#</text>
<text x="124.2" y="120.7">EXP_TXN3/SDVOB_CLKN</text>
<text x="101.7" y="127.1">LVBG</text>
<text x="101.7" y="128.7">LVREFH</text>
<text x="101.7" y="130.3">LVREFL</text>
<text x="124.2" y="127.1">EXP_TXN7/SDVOC_CLKN</text>
<text x="133.5" y="131.9">EXP_TXN10</text>
<text x="134.3" y="128.7">EXP_TXN8</text>
<text x="134.3" y="130.3">EXP_TXN9</text>
<text x="101.7" y="133.5">LACLKN</text>
<text x="101.7" y="135.1">LACLKP</text>
<text x="101.7" y="136.7">LBCLKN</text>
<text x="133.5" y="133.5">EXP_TXN11</text>
<text x="133.5" y="135.1">EXP_TXN12</text>
<text x="133.5" y="136.7">EXP_TXN13</text>
<text x="101.7" y="138.3">LBCLKP</text>
<text x="101.7" y="141.5">LADATAN0</text>
<text x="101.7" y="143.1">LADATAN1</text>
<text x="133.5" y="138.3">EXP_TXN14</text>
<text x="133.5" y="139.9">EXP_TXN15</text>
<text x="101.7" y="144.7">LADATAN2</text>
<text x="101.7" y="149.5">LADATAP0</text>
<text x="123.1" y="146.3">EXP_TXP1/SDVOB_GREEN</text>
<text x="124.4" y="147.9">EXP_TXP2/SDVOB_BLUE</text>
<text x="124.4" y="149.5">EXP_TXP3/SDVOB_CLKP</text>
<text x="125.1" y="144.7">EXP_TXP0/SDVOB_RED</text>
<text x="101.7" y="151.1">LADATAP1</text>
<text x="101.7" y="152.7">LADATAP2</text>
<text x="123" y="152.7">EXP_TXP5/SDVOC_GREEN</text>
<text x="124.3" y="154.3">EXP_TXP6/SDVOC_BLUE</text>
<text x="124.3" y="155.9">EXP_TXP7/SDVOC_CLKP</text>
<text x="125" y="151.1">EXP_TXP4/SDVOC_RED</text>
<text x="101.7" y="159.1">LBDATAN0</text>
<text x="101.7" y="160.7">LBDATAN1</text>
<text x="133.6" y="160.7">EXP_TXP10</text>
<text x="134.4" y="157.5">EXP_TXP8</text>
<text x="134.4" y="159.1">EXP_TXP9</text>
<text x="101.7" y="162.3">LBDATAN2</text>
<text x="133.6" y="162.3">EXP_TXP11</text>
<text x="133.6" y="163.9">EXP_TXP12</text>
<text x="133.6" y="165.5">EXP_TXP13</text>
<text x="133.6" y="167.1">EXP_TXP14</text>
<text x="101.7" y="171.9">LBDATAP2</text>
<text x="101.7" y="168.7">LBDATAP0</text>
<text x="101.7" y="170.3">LBDATAP1</text>
<text x="133.6" y="168.7">EXP_TXP15</text>
</g>
<g font-size="1.4" fill="#f00">
<text x="150.8" y="55.7">PEGCOMP</text>
<text x="80.4" y="65.3">COMPS</text>
<text x="80.4" y="66.9">LUMA</text>
<text x="80.4" y="68.5">CRMA</text>
<text x="83.6" y="84.5">CRT_SMBCLK</text>
<text x="83.6" y="86.1">CRT_SMBDAT</text>
<text x="83.6" y="113.3">BIA</text>
<text x="24.4" y="118.1">LCD_CLK</text>
<text x="83.6" y="119.7">LCD_CLK</text>
<text x="83.6" y="114.9">BK_EN</text>
<text x="24.4" y="121.3">LCD_DAT</text>
<text x="83.6" y="121.3">LCD_DAT</text>
<text x="83.6" y="122.9">EN_LCDVDD</text>
<text x="82" y="134.1">LVDSAC+</text>
<text x="82" y="132.5">LVDSAC-</text>
<text x="82" y="137.3">LVDSBC+</text>
<text x="82" y="135.7">LVDSBC-</text>
<text x="82" y="142.1">LVDSA1-</text>
<text x="82" y="143.7">LVDSA2-</text>
<text x="82" y="140.5">LVDSA0-</text>
<text x="82" y="148.5">LVDSA0+</text>
<text x="82" y="150.1">LVDSA1+</text>
<text x="82" y="151.7">LVDSA2+</text>
<text x="82" y="159.7">LVDSB1-</text>
<text x="82" y="161.3">LVDSB2-</text>
<text x="82" y="158.1">LVDSB0-</text>
<text x="82" y="167.7">LVDSB0+</text>
<text x="82" y="169.3">LVDSB1+</text>
<text x="82" y="170.9">LVDSB2+</text>
</g>
<g font-size="1.3">
<text x="142.2" y="200.5">THIS SHEET OF ENGINEERING DRAWING IS THE PROPRIETARY PROPERTY OF COMPAL ELECTRONICS, INC. AND CONTAINS CONFIDENTIAL</text>
<text x="142.5" y="202.1">AND TRADE SECRET INFORMATION. THIS SHEET MAY NOT BE TRANSFERED FROM THE CUSTODY OF THE COMPETENT DIVISION OF R&amp;D</text>
<text x="142.5" y="203.7">DEPARTMENT EXCEPT AS AUTHORIZED BY COMPAL ELECTRONICS, INC. NEITHER THIS SHEET NOR THE INFORMATION IT CONTAINS</text>
<text x="142.5" y="205.3">MAY BE USED BY OR DISCLOSED TO ANY THIRD PARTY WITHOUT PRIOR WRITTEN CONSENT OF COMPAL ELECTRONICS, INC.</text>
</g>
<g font-size="1.1">
<text x="30.1" y="1.2">5</text>
<text x="87.1" y="1.2">4</text>
<text x="144" y="1.2">3</text>
<text x="201" y="1.2">2</text>
<text x="258" y="1.2">1</text>
<text x=".4" y="28.2">D</text>
<text x="286.9" y="28.2">D</text>
<text x=".4" y="79.4">C</text>
<text x="286.9" y="79.4">C</text>
<text x=".4" y="130.6">B</text>
<text x="286.9" y="130.6">B</text>
<text x=".4" y="181.8">A</text>
<text x="286.9" y="181.8">A</text>
<text x="30.1" y="207.6">5</text>
<text x="87.1" y="207.6">4</text>
<text x="144" y="207.6">3</text>
<text x="201" y="207.6">2</text>
<text x="258" y="207.6">1</text>
</g>
</svg>
